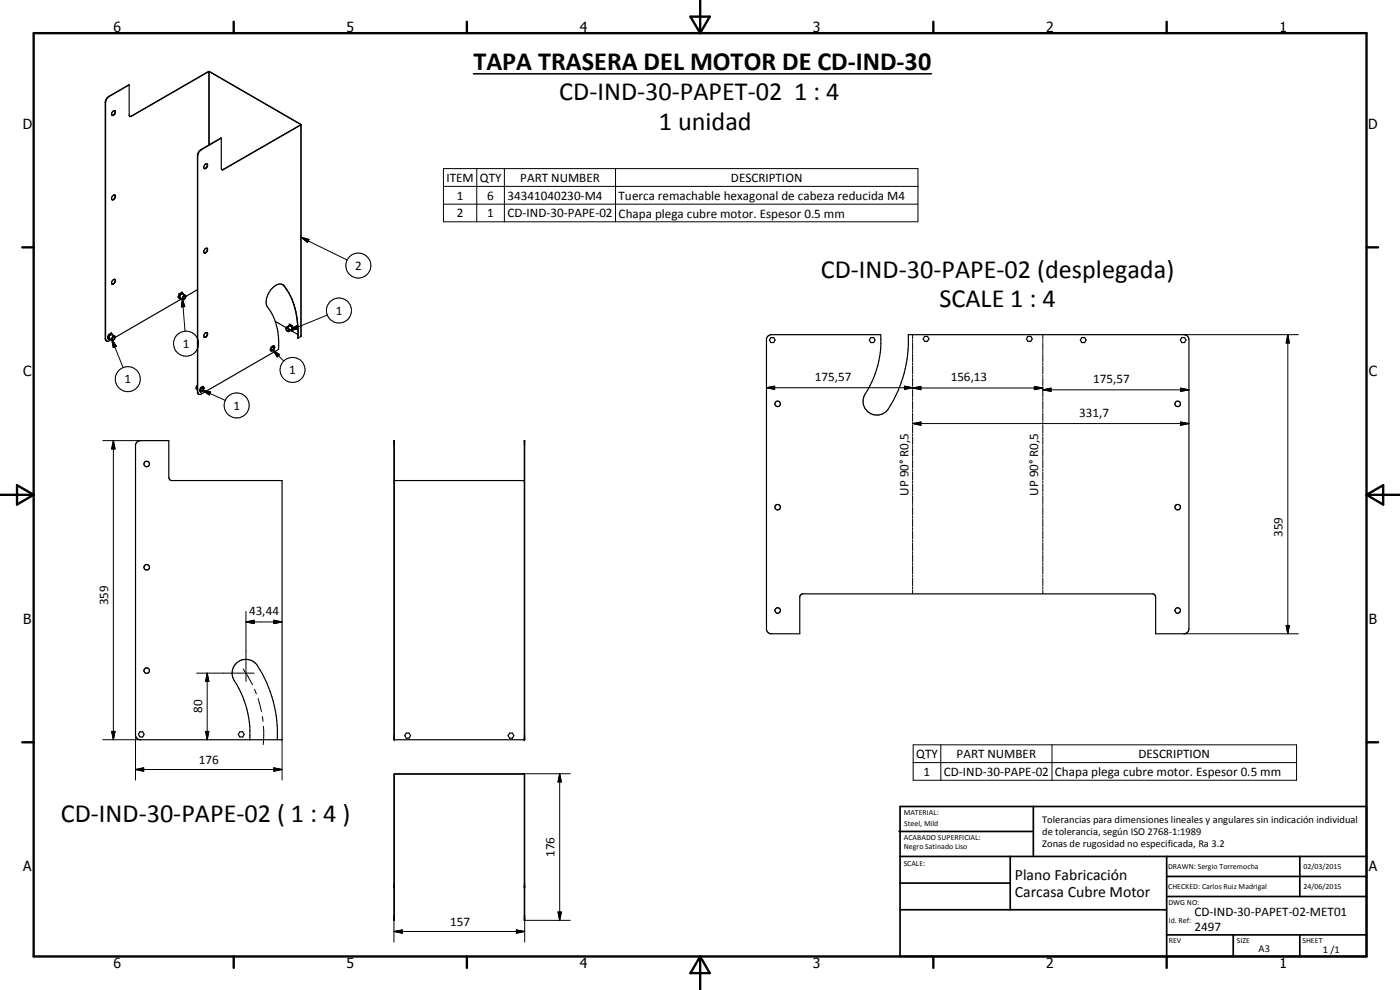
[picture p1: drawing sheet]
<svg xmlns="http://www.w3.org/2000/svg" width="420mm" height="297mm" viewBox="0 0 420 297" stroke-linecap="round" stroke-linejoin="round" font-family="sans-serif">
<g fill="none" stroke="#000" stroke-width=".35">
<path d="M33.6 34.6l.2 .1M33.6 34.6a.9 .9 0 0 1 .1-.9 .9 .9 0 0 1 .9-.4 1.06 1.06 0 0 1-.8 1.4M34.4 33.2a1.04 1.04 0 0 1-.7 1.4M38.8 25.5v9.2l.1 .2 .4 .1 23.5-13.5 27.4 15.9-23.2 13.4h-.4M38.8 25.5l-6.1 3.4-.8 .8-.3 1v70.9l.3 .7M38.8 25.5l-6 3.5-.8 .8-.3 .8v71.3l.2 .3M38.9 34.9l.5-.1 23.3-13.4 27.7 16M90.4 37.4l-23.3 13.4-.5 .1M90.4 37.4v63.5l-1 .6M34.4 58.5l.2 .2M34.6 58.7l-.4 1-.5 .2M34.6 58.7a.95 .95 0 0 1-1 1.2"/>
<path d="M34.6 58.7a.73 .73 0 0 0-.9 0 .73 .73 0 0 0-.2 .9l.1 .3M61.4 49.4l.5-.3 .4 .3v.6l-.7 .6-.4-.2zM62.1 49.1a.99 .99 0 0 1-.8 1.5M66.4 41.4v9.1l.2 .3M66.4 41.4l-6.1 3.5-.6 .5-.4 1.1v71.3l.2 .4M66.4 41.4l-6.2 3.7-.6 .6-.3 1.1v70.8l.2 .6M61.3 75.9h.1M62.1 74.5a.99 .99 0 0 1-.7 1.4M62.1 74.5a.96 .96 0 0 1-.7 1.4M62.1 74.5a.93 .93 0 0 0-.7 1.4M33.4 99.9l-.8 .4M33.4 99.9h.1"/>
<path d="M33.5 99.9v.2M33.5 99.9l.4 .6M33.6 85.2l.3 .1M33.6 85.3a.9 .9 0 0 1 .1-1 .9 .9 0 0 1 .9-.4 1.09 1.09 0 0 1-.7 1.4M33.6 85.3h.2M34.4 83.8a1.1 1.1 0 0 1-.5 1.4M53.5 89.1l.4 .6M53.5 89l.1 .2M53.7 89.1l-.1 .1M53.8 88.1l.2 .2M53.8 88.1v.1M53.8 89v.1"/>
<path d="M53.8 89.1l.2 .4M53.8 89.1l1.1 .8M53.8 88.1l-.3 .8M53.8 88.1l-.3 .9M53.9 88.9l.1 .6M53.9 89.7h.1M54 88.8l-.1 .1M54 89.6h.1M54 89.6v.1M54 88.4v.3M54 89.5h.2M54 88.4l-.2 .6"/>
<path d="M54.1 88.3l-.1 .1M54.3 89.5l-.3 .2M54.4 88.2h.1M54.4 88.2l-.6 .8M54.5 89.7l-19.9 11.5M54.6 88.1h.1M54.6 88l.3 .2M54.6 88l-.5 .3M54.7 87.9l-.1-.2-.8 .4M54.7 87.7l.4 .6M54.8 88.1l-.4 .1M54.8 88.1l.8 .5"/>
<path d="M55.1 89l.2-.2a.44 .44 0 0 1 .2 .6 .44 .44 0 0 1-.6 .2zM55.8 88.9l-.1-.2a.75 .75 0 0 0-.8 .3 .75 .75 0 0 0 0 .9M55.8 88.9a1.04 1.04 0 0 1-.9 1M59.3 86.9l-3.5 2M62.1 99.8a.99 .99 0 0 1-.8 1.4M62.1 99.8a.91 .91 0 0 0-.8 1.4M62.1 99.8l.2 .8-.4 .5-.6 .1M82.6 96.4l3.2 1.9M84.8 85.4l.2 .1M85 85.5l.2 .2M85 85.5a3 3 0 0 0-3.8 1.5 5.2 5.2 0 0 0-1.2 4.7 18.7 18.7 0 0 1 3.6 13.1l-23.2 13.4-.8 .1M85.2 85.7l1.6 2.3"/>
<path d="M85.9 98.2a.81 .81 0 0 1 .8 .4 .81 .81 0 0 1-.1 .9 .85 .85 0 0 1-.7-1.3zM86.1 98.4l.4 .2 .1 .6a.53 .53 0 0 1-.5-.2 .53 .53 0 0 1 0-.6zM86.2 87.1a26.4 26.4 0 0 1 3.2 14.4M86.9 97.3l.8 .4M86.9 97.3v.2M86.9 97.3l-.4 .6M87 97.6l-.3 .2M87 97.6l.4 .3M87 97.7l-1 .5M87 97.7l.1 .1M87 97.6v.1M87.1 97.8l.3 .1"/>
<path d="M87.1 97.8l.5 .5M87.2 88.8a26 26 0 0 1 2.2 12.7M87.3 99.1l2.1 1.3M87.3 99.1l.3 .1M87.4 99.1h.1M87.4 97.9l.1 .1M87.5 99.2l.1 .1M87.5 97.8h.1M87.5 98l.3 .6M87.5 98v.3M87.6 98.3l.2 .3M87.6 98.3v.6l-.9 .6"/>
<path d="M87.6 99.3h.1M87.7 97.7v.1M87.7 97.8h-.1M87.7 97.7h.1M87.7 97.7l.4 1M87.7 97.8h.1M87.8 97.8l.2 .8M87.8 98.6v.1M87.8 98.7l-.3 .4M88.1 98.7h-.2M88.1 98.7l-.4 .6M32.3 101.3l.5 .6"/>
<path d="M32.3 101.3h.2M32.6 101.2l.2 .5M32.6 100.4l-.3 .9M32.8 101l-.2 .2M32.8 101.6h.1M32.8 100.5l-.2-.1-.3 .7M32.8 101.7h.2M32.8 100.6l-.2 .6M32.8 101.8v.1M32.8 100.6v.4M32.8 101.6v.1M32.9 101.6l.8 .5"/>
<path d="M32.9 100.5l-.1 .1M33.1 101.7l-.3 .2M33.1 100.5l-.4 1M33.1 100.5h-.2M33.2 100.4l-.1 .1M33.3 101.9l-.8 .5-.6-.2M33.3 100.3v.1M33.3 100.3h.1M33.4 100.2l-.5 .3M33.4 100.2l.2 .2M33.4 100.2l-.1 .1M33.6 100.4h-.4"/>
<path d="M33.6 100.4l.8 .4M33.9 101.2l.2-.2a.45 .45 0 0 1 .2 .6 .45 .45 0 0 1-.6 .2zM34.6 101.2l-.4 .7-.5 .2M34.6 101.2a.55 .55 0 0 0-.7-.3 .55 .55 0 0 0-.3 .7l.1 .5M59.3 115.6l-.5 .8 .5 .5M59.5 118.2l.1 .1M59.6 118.2v.1M60.1 116.4l.7-.4 .4 .3a1.28 1.28 0 0 1-.9 1.3l-.4-.3zM60.3 116.4l.6-.4 .3 .5-.3 .7-.6 .4-.3-.5zM60.3 116.7l.3-.3 .3 .1v.4l-.4 .4-.3-.2zM81.5 104.1l.6-.3 .3 .4-.3 .8-.6 .3-.3-.4zM81.5 104l.7-.3 .3 .4a1.23 1.23 0 0 1-1.1 1.3l-.3-.5z"/>
<path d="M81.6 104.3l.3-.2a.44 .44 0 0 1 .1 .6 .44 .44 0 0 1-.6 .2zM230.5 100.9l1-.5h32.8a30.9 30.9 0 0 1-5.1 18.7 4.1 4.1 0 0 0 2.1 5 4.1 4.1 0 0 0 5.3-1.4 37.8 37.8 0 0 0 6-22.3h82.7a1.52 1.52 0 0 1 1.5 1.5v86.8l-.4 1-.8 .5h-8.8v-11l-.2-.6-.6-.4h-105.2l-.7 .5-.1 .5v11h-8.8l-.7-.5-.5-.7v-87.4zM231.3 101.3h.9l.4 .7-.4 .8h-.9l-.4-.8zM261.3 101.3h.9l.4 .7-.4 .8h-.9l-.4-.8zM277.5 100.9h.8l.5 .8-.5 .7h-.8l-.4-.7zM308.5 100.9h.9l.4 .8-.4 .7h-.9l-.5-.7zM324.6 101.3h.9l.5 .7-.5 .8h-.9l-.4-.8zM354.7 101.3h.8l.4 .7-.4 .8h-.8l-.5-.8zM41.1 132.6l1.1-.4h8.5v11l.3 .8 .4 .2h33.3v77.8h-42.5a1.51 1.51 0 0 1-1.5-1.2v-87.4zM118.4 144.2h38.9M42 219.6h.8l.5 .7-.5 .8h-.8l-.4-.8zM72 219.6h.8l.5 .7-.5 .8h-.8l-.5-.8z"/>
<path d="M121.9 220h.9l.4 .7-.4 .8h-.9l-.4-.8zM152.9 220h.9l.4 .7-.4 .8h-.9l-.4-.8zM75 222a30.9 30.9 0 0 0-5.1-18.7 4.1 4.1 0 0 1 2.1-5 4.1 4.1 0 0 1 5.2 1.4 37.2 37.2 0 0 1 6 22.3M118.3 232.2h39.1l.1 43.9-.2-43.8h-38.9l-.2 43.8zM118.4 222l-.2-89.8v89.8h39.3v-89.8l-.2 89.8M118.2 266.1h.2M157.3 266.1h.2"/>
<circle cx="44" cy="139.2" r=".85"/>
<circle cx="233.4" cy="121.2" r=".83"/>
<circle cx="353.4" cy="121.2" r=".83"/>
<circle cx="233.4" cy="152.2" r=".83"/>
<circle cx="353.5" cy="152.2" r=".82"/>
<circle cx="44" cy="170.2" r=".81"/>
<circle cx="233.4" cy="183.2" r=".83"/>
<circle cx="353.4" cy="183.2" r=".83"/>
<circle cx="44" cy="201.2" r=".83"/>
</g>
<g fill="none" stroke="#000" stroke-width=".3">
<path d="M31.6 30.7l.1 .1M32.7 28.9l.1 .1M39.4 34.8v.1M62.6 21.5v22.1M62.8 21.5v22M90.2 37.3v.2M90.3 37.5v63.5M59.3 46.7v.1M60.3 44.9l.1 .1M67 50.8h.1M133.1 50.6h142.4v15.9h-142.4zM133.1 55.9h142.4"/>
<path d="M143.1 50.6v15.9M151.4 50.6v15.9M184.7 50.6v15.9M90.3 71.2l2.4 .6-.4 .9zM90.3 71.2l13.9 6.8M133.1 61.3h142.4M54.7 89.5l.7 2.5-1 .1zM54.7 89.5l.8 9.9M54.9 88.2l-.2-.3-.7 .4-.3 .8 .3 .5 .2-.1M85.2 85.7h.1M86.6 97.8l.3-.3 .6 .3 .4 .9-.4 .5-.1-.1M86.9 99.1l2.1-1.4 .4 1z"/>
<path d="M98.2 94.5l-11.3 4.6M31.6 101.6h.1M33.5 101.8l1.4 2.1-.9 .4zM33.5 101.8l3.4 8.5M33.7 100.5l-.2-.4-.7 .4-.3 .8 .3 .5 .2-.1M59.3 117.6h.1M60.8 117.1l2.4 .5-.4 .9zM60.8 117.1l6.8 3M81.8 104.9l2.1 1.5-.7 .7zM81.8 104.9l3.4 3.4M230 116.3l2.5-.4v.9zM230 116.3h43.9"/>
<path d="M271.4 115.9l2.5 .4-2.5 .5zM273.9 116.4l2.5-.4v.9zM273.9 100.4v1.2M273.9 101.9v.6M273.9 102.8v2.4M273.9 105.4v.6M273.9 106.3v2.4M273.9 109v.6M273.9 109.9v2.3M273.9 112.5v.6M273.9 113.4v2.3M273.9 116v.6"/>
<path d="M273.9 116.9v2.4M273.9 119.5v.6M273.9 116.4h39.1M310.4 116l2.6 .4-2.6 .5zM313 117l2.4-.5v.9zM313 100.4v1.2M313 101.9v.6M313 102.8v2.4M313 105.4v.6M313 106.3v2.4M313 109v.6M313 109.9v2.3"/>
<path d="M313 112.5v.6M313 113.4v2.3M313 116v.6M313 116.9v2.4M313 119.5v.6M313 117h43.8M354.3 116.5l2.5 .5-2.5 .4zM355.3 100.4h34.4M386.5 100.4l.5 2.5h-1zM386.5 100.4v89.8M30.8 132.2h11.4M34 132.2l.5 2.5h-1z"/>
<path d="M34 132.2v89.8M273.9 127.1l2.5-.5v1zM273.9 120.4v2.4M273.9 123.1v.6M273.9 124v2.4M273.9 126.6v.6M273.9 127.5v2.4M273.9 130.2v.6M273.9 131.1v2.3M273.9 133.7v.6M273.9 134.6v2.3M273.9 137.2v.6"/>
<path d="M273.9 138.1v2.4M273.9 127.1h82.9M313 120.4v2.4M313 123.1v.6M313 124v2.4M313 126.6v.6M313 127.5v2.4M313 130.2v.6M313 131.1v2.3M313 133.7v.6M313 134.6v2.3M313 137.2v.6"/>
<path d="M313 138.1v2.4M354.3 126.6l2.5 .5-2.5 .5zM273.9 140.8v.6M273.9 141.6v2.4M273.9 144.3v.6M273.9 145.2v2.3M273.9 147.8v.6M273.9 148.7v2.4M273.9 151.4v.5M273.9 152.3v2.3M273.9 154.9v.6M273.9 155.8v2.4"/>
<path d="M273.9 158.4v.6M273.9 159.3v2.4M313 140.8v.6M313 141.6v2.4M313 144.3v.6M313 145.2v2.3M313 147.8v.6M313 148.7v2.4M313 151.4v.5M313 152.3v2.3M313 154.9v.6M313 155.8v2.4"/>
<path d="M313 158.4v.6M313 159.3v2.4M273.9 162v.6M273.9 162.9v2.3M273.9 165.5v.6M273.9 166.4v2.3M273.9 169v.6M273.9 169.9v2.4M273.9 172.6v.5M273.9 173.5v2.3M273.9 176.1v.6M273.9 177v1.2"/>
<path d="M313 162v.6M313 162.9v2.3M313 165.5v.6M313 166.4v2.3M313 169v.6M313 169.9v2.4M313 172.6v.5M313 173.5v2.3M313 176.1v.6M313 177v1.2M73.8 186.6l2.5-.5v1zM73.8 183.4v21.1"/>
<path d="M73.8 186.6h10.9M82.2 186.1l2.5 .5-2.5 .5zM355.3 190.2h34.4M386 187.7h1l-.5 2.5zM33.5 219.5h1l-.5 2.5zM59 202h17.3M61.7 219.5h1l-.5 2.5zM62.2 202l.5 2.5h-1zM62.2 202v20M73 200.7l2.8 4.7M76.4 206.8l.6 1.4M77.5 209.6l1 3.9"/>
<path d="M78.7 215l.2 1.5M79.1 217.9l-.1 5.5M30.8 222h11.4M40.7 230.9l2.4-.5v1zM40.7 230.9h44M40.7 220.5v13.6M82.2 230.4l2.5 .5-2.5 .5zM84.7 222v12.1M157.2 232.2h13.9M168 232.2l.5 2.4h-1zM168 232.2v43.9M274.1 223.5h115v10.6h-115z"/>
<path d="M274.1 228.8h115M282.4 223.5v10.6M315.7 223.5v10.6M118.2 279.5l2.5-.5v1zM118.2 279.5h39.3M118.2 274.7v8M155 279l2.5 .5-2.5 .5zM157.5 274.7v8M157.5 276.1h13.6M167.5 273.6h1l-.5 2.5z"/>
<circle cx="107.6" cy="79.7" r="3.8"/>
<circle cx="101.7" cy="93.2" r="3.7"/>
<circle cx="38.4" cy="113.8" r="3.7"/>
<circle cx="55.8" cy="103.1" r="3.7"/>
<circle cx="87.8" cy="111" r="3.8"/>
<circle cx="71" cy="121.6" r="3.8"/>
</g>
<g fill="#000">
<circle cx="90.2" cy="37.4" r=".18"/>
<circle cx="53.5" cy="88.9" r=".18"/>
<circle cx="53.8" cy="89.3" r=".18"/>
<circle cx="53.8" cy="88.1" r=".18"/>
<circle cx="53.9" cy="88.1" r=".18"/>
<circle cx="53.9" cy="89.3" r=".18"/>
<circle cx="54" cy="89.5" r=".18"/>
<circle cx="54.5" cy="88" r=".18"/>
<circle cx="54.6" cy="87.9" r=".18"/>
<circle cx="55.1" cy="88.3" r=".18"/>
<circle cx="86.5" cy="97.9" r=".18"/>
<circle cx="87.1" cy="97.6" r=".18"/>
<circle cx="87.5" cy="99.1" r=".18"/>
<circle cx="87.7" cy="97.7" r=".18"/>
<circle cx="87.7" cy="99" r=".18"/>
<circle cx="87.7" cy="98.9" r=".18"/>
<circle cx="88" cy="98.6" r=".18"/>
<circle cx="88" cy="98.7" r=".18"/>
<circle cx="88.1" cy="98.7" r=".18"/>
<circle cx="32.3" cy="101.3" r=".18"/>
<circle cx="32.6" cy="101.5" r=".18"/>
<circle cx="32.7" cy="101.6" r=".18"/>
<circle cx="32.7" cy="100.4" r=".18"/>
<circle cx="32.8" cy="101.6" r=".18"/>
<circle cx="33.3" cy="100.2" r=".18"/>
<circle cx="33.9" cy="100.5" r=".18"/>
<circle cx="118.4" cy="144.2" r=".18"/>
<circle cx="157.3" cy="144.2" r=".18"/>
<circle cx="118.4" cy="222" r=".18"/>
<circle cx="157.3" cy="222" r=".18"/>
<circle cx="118.2" cy="266.1" r=".18"/>
<circle cx="118.4" cy="266.1" r=".18"/>
<circle cx="157.3" cy="266.1" r=".18"/>
<circle cx="157.5" cy="266.1" r=".18"/>
</g>
<path d="M142.1 22.1h137.4" fill="none" stroke="#000" stroke-width=".46"/>
<g fill="none" stroke="#000" stroke-width=".71">
<path d="M10.1 9.9h400v277.1h-400zM70.1 6.5v3.4M140.1 6.5v3.4M207.2 5h5.8l-2.9 4.9zM210.1 0v9.9M280.1 6.5v3.4M350.1 6.5v3.4M6.7 74.2h3.4M410.1 74.2h3.5M.1 148.5h10M5.1 145.6l5 2.9-5 2.9zM410.1 148.5h10"/>
<path d="M410.1 148.5l5-2.9v5.8zM6.7 222.7h3.4M410.1 222.7h3.5M70.1 287v3.4M140.1 287v3.4M210.1 287v10M210.1 287l2.9 5h-5.8zM280.1 287v3.4M350.1 287v3.4"/>
</g>
<g fill="none" stroke="#000" stroke-width=".51">
<path d="M269.8 249.5h40.3M270.1 242h140v45h-140zM270.1 257h140M303.2 257v16M310.1 242v15M350.1 257v30M390.1 257v12M270.1 265h33.1M270.1 273h80M350.1 269h60M350.1 263h60M350.1 280.5h60"/>
<path d="M370.1 280.5v6.5M390.1 280.5v6.5"/>
</g>
<g fill="#000">
<path d="M90.3 71.2l2.4 .6-.4 .9zM54.7 89.5l.7 2.5-1 .1zM86.9 99.1l2.1-1.4 .4 1zM33.5 101.8l1.4 2.1-.9 .4zM60.8 117.1l2.4 .5-.4 .9zM81.8 104.9l2.1 1.5-.7 .7zM230 116.3l2.5-.4v.9zM271.4 115.9l2.5 .4-2.5 .5zM273.9 116.4l2.5-.4v.9zM310.4 116l2.6 .4-2.6 .5zM313 117l2.4-.5v.9zM354.3 116.5l2.5 .5-2.5 .4z"/>
<path d="M386.5 100.4l.5 2.5h-1zM34 132.2l.5 2.5h-1zM273.9 127.1l2.5-.5v1zM354.3 126.6l2.5 .5-2.5 .5zM73.8 186.6l2.5-.5v1zM82.2 186.1l2.5 .5-2.5 .5zM386 187.7h1l-.5 2.5zM33.5 219.5h1l-.5 2.5zM61.7 219.5h1l-.5 2.5zM62.2 202l.5 2.5h-1zM40.7 230.9l2.4-.5v1zM82.2 230.4l2.5 .5-2.5 .5z"/>
<path d="M168 232.2l.5 2.4h-1zM118.2 279.5l2.5-.5v1zM155 279l2.5 .5-2.5 .5zM167.5 273.6h1l-.5 2.5z"/>
</g>
<g font-size="7.9">
<text x="142.1" y="21">TAPA TRASERA DEL MOTOR DE CD-IND-30</text>
<text x="167.8" y="30.1">CD-IND-30-PAPET-02 1 : 4</text>
<text x="197.7" y="39">1 unidad</text>
<text x="246.4" y="83.3">CD-IND-30-PAPE-02 (desplegada)</text>
<text x="281.9" y="92.2">SCALE 1 : 4</text>
<text x="18.3" y="246.6">CD-IND-30-PAPE-02 ( 1 : 4 )</text>
</g>
<g font-size="4.7">
<text x="304.6" y="263.9">Plano Fabricación</text>
<text x="304.6" y="269.3">Carcasa Cubre Motor</text>
</g>
<g font-size="4.2">
<text x="34" y="9.6">6</text>
<text x="104" y="9.6">5</text>
<text x="174" y="9.6">4</text>
<text x="244" y="9.6">3</text>
<text x="314" y="9.6">2</text>
<text x="384" y="9.6">1</text>
<text x="6.8" y="38.7">D</text>
<text x="410.6" y="38.7">D</text>
<text x="7" y="112.9">C</text>
<text x="410.8" y="112.9">C</text>
<text x="7" y="187.1">B</text>
<text x="410.8" y="187.1">B</text>
<text x="7" y="261.4">A</text>
<text x="410.8" y="261.4">A</text>
<text x="34" y="290.4">6</text>
<text x="104" y="290.4">5</text>
<text x="174" y="290.4">4</text>
<text x="244" y="290.4">3</text>
<text x="314" y="290.4">2</text>
<text x="384" y="290.4">1</text>
</g>
<g font-size="3.9">
<text x="134" y="54.6">ITEM</text>
<text x="137.1" y="59.9">1</text>
<text x="144" y="54.6">QTY</text>
<text x="146.2" y="59.9">6</text>
<text x="152.3" y="59.9">34341040230-M4</text>
<text x="156.2" y="54.6">PART NUMBER</text>
<text x="185.7" y="59.9">Tuerca remachable hexagonal de cabeza reducida M4</text>
<text x="219.4" y="54.6">DESCRIPTION</text>
<text x="137.1" y="65.2">2</text>
<text x="146.2" y="65.2">1</text>
<text x="152.3" y="65.2">CD-IND-30-PAPE-02</text>
<text x="185.7" y="65.3">Chapa plega cubre motor. Espesor 0.5 mm</text>
<text x="106.6" y="81">2</text>
<text x="100.8" y="94.4">1</text>
<text x="54.9" y="104.4">1</text>
<text x="86.8" y="112.3">1</text>
<text x="37.4" y="115">1</text>
<text x="244.6" y="114.3">175,57</text>
<text x="285.3" y="114.4">156,13</text>
<text x="328.1" y="114.9">175,57</text>
<text x="70" y="122.9">1</text>
<text x="323.9" y="125.1">331,7</text>
<text x="272.6" y="148.7" transform="rotate(-90 272.6 148.7)">UP 90° R0,5</text>
<text x="311.6" y="148.7" transform="rotate(-90 311.6 148.7)">UP 90° R0,5</text>
<text x="384.9" y="161.1" transform="rotate(-90 384.9 161.1)">359</text>
<text x="32.5" y="181.6" transform="rotate(-90 32.5 181.6)">359</text>
<text x="74.7" y="184.5">43,44</text>
<text x="60.7" y="214" transform="rotate(-90 60.7 214)">80</text>
<text x="274.9" y="227.4">QTY</text>
<text x="287.1" y="227.4">PART NUMBER</text>
<text x="341.7" y="227.4">DESCRIPTION</text>
<text x="59.7" y="229.4">176</text>
<text x="277.2" y="232.7">1</text>
<text x="283.2" y="232.7">CD-IND-30-PAPE-02</text>
<text x="316.6" y="232.8">Chapa plega cubre motor. Espesor 0.5 mm</text>
<text x="166.4" y="257.1" transform="rotate(-90 166.4 257.1)">176</text>
<text x="358.5" y="275">CD-IND-30-PAPET-02-MET01</text>
<text x="135.1" y="277.9">157</text>
<text x="358.5" y="279.4">2497</text>
</g>
<g font-size="3.1">
<text x="312.7" y="246.8">Tolerancias para dimensiones lineales y angulares sin indicación individual</text>
<text x="312.7" y="250.4">de tolerancia, según ISO 2768-1:1989</text>
<text x="312.7" y="254">Zonas de rugosidad no especificada, Ra 3.2</text>
<text x="377.7" y="285.6">A3</text>
<text x="397" y="285.9">1 /1</text>
</g>
<g font-size="2.4">
<text x="271.2" y="244.4">MATERIAL:</text>
<text x="271.3" y="252">ACABADO SUPERFICIAL:</text>
<text x="271.4" y="247.9">Steel, Mild</text>
<text x="271.3" y="254.6">Negro Satinado Liso</text>
<text x="271.2" y="259.7">SCALE:</text>
<text x="350.6" y="260.8">DRAWN: Sergio Torremocha</text>
<text x="391.2" y="260.6">02/03/2015</text>
<text x="350.6" y="266.9">CHECKED: Carlos Ruiz Madrigal</text>
<text x="391.2" y="266.7">24/06/2015</text>
<text x="350.6" y="271.4">DWG NO:</text>
<text x="350.8" y="276.9">Id. Ref:</text>
<text x="350.8" y="282.8">REV</text>
<text x="371.2" y="282.9">SIZE</text>
<text x="390.9" y="282.9">SHEET</text>
</g>
</svg>
